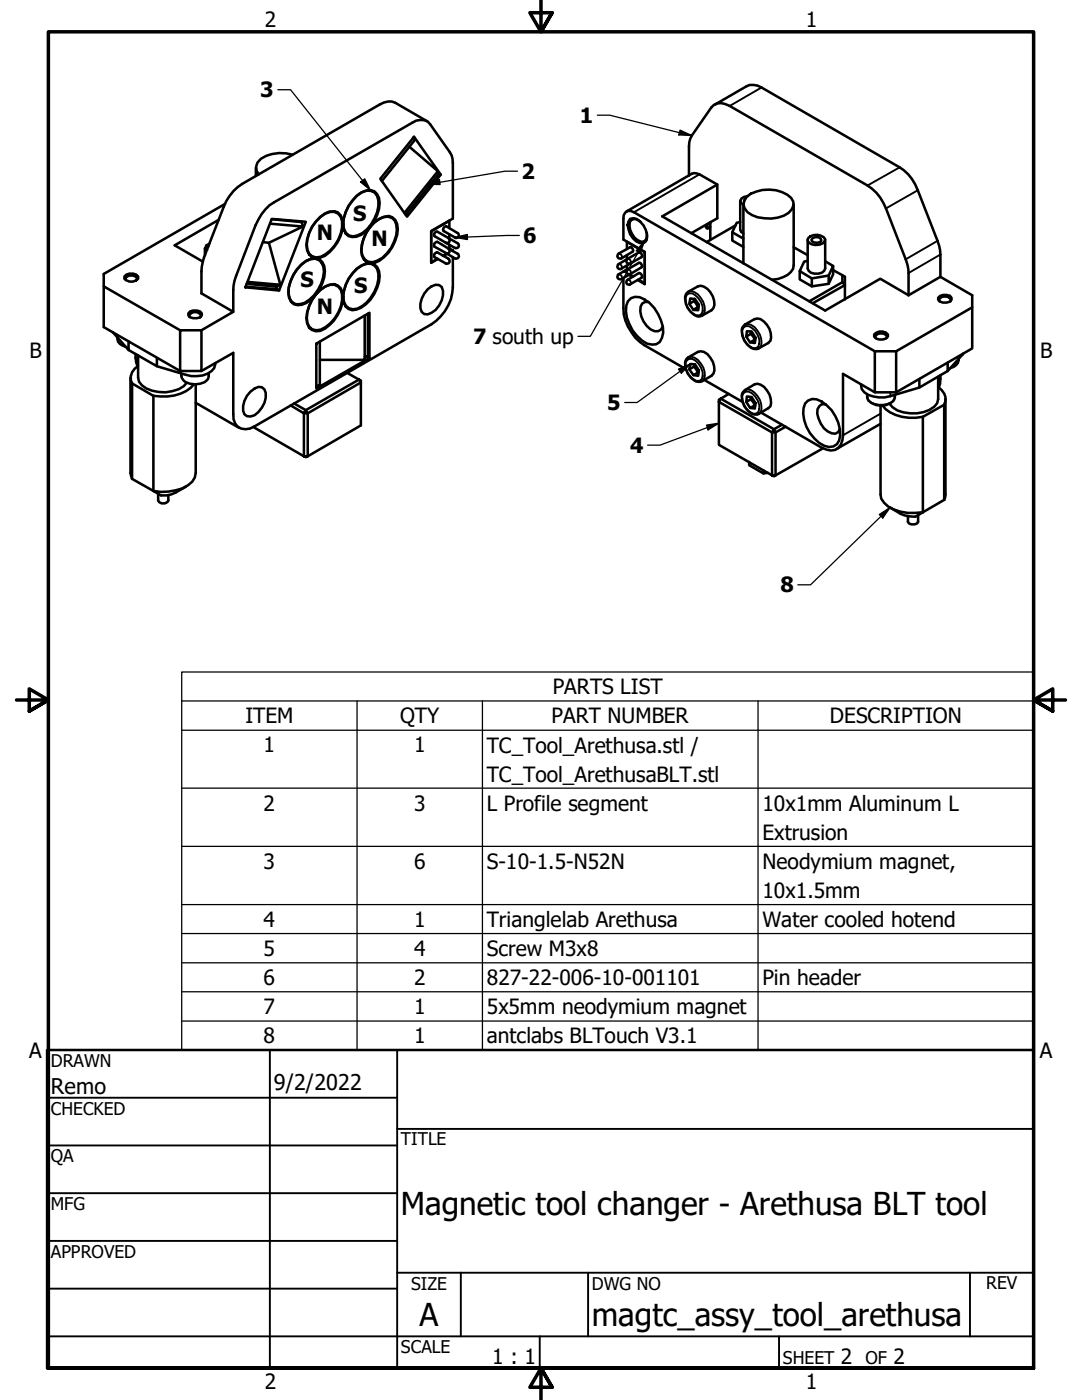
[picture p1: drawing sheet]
<svg xmlns="http://www.w3.org/2000/svg" width="216mm" height="279mm" viewBox="0 0 216 279" stroke-linecap="round" stroke-linejoin="round" font-family="sans-serif">
<!-- layer: Visible (ANSI) -->
<g fill="none" stroke="#000" stroke-width=".51">
<path d="M51.1 33.5v1.6M58.4 30.9a7.7 7.7 0 0 0-6.3 .8 2.06 2.06 0 0 0-.5 3.1M71.3 39a2.67 2.67 0 0 1 3.4-.6 3.8 3.8 0 0 1 .5 4 7.4 7.4 0 0 1-3.9 4.6 1.83 1.83 0 0 1-2.7-1.3 6.6 6.6 0 0 1 1.8-5.8zM74 38l.5 .3M74 38h.1M81.7 29.3l5.7 4.9-6.7 8.3M82.5 27.4l.4 .4-6.7 8.3M82.6 27.3l5.3 7.6-6.7 8.3-5.3-7.5zM85.2 24.2l-6.3-3.7a3.1 3.1 0 0 0-3.1 .3l-27.5 15.9a9 9 0 0 0-3.7 4.6l-3.9 10.1a16.7 16.7 0 0 0-.5 7.1l6.3 3.7-6.3 3.7M87.2 34.4l.4 .3-6.6 8.2M87.6 34.7l.3 .2M137.5 35.1v-5.9l.2-1.5 4.2-6.2a2.29 2.29 0 0 1 2.8-.7l.9 .3 27.5 15.9a9 9 0 0 1 3.7 4.6l4.2 11.1 .3 1.8v4.4"/>
<path d="M142.6 20.9l6.4-3.7a3.2 3.2 0 0 1 3 .3l27.5 15.9a8.6 8.6 0 0 1 3.6 4.6l4.3 11 .2 1.8v4.4M143.1 36.8l-3.5-2-1.1-.3-.5 .2-13 7.5M148.6 39.8l-.1 .3M149 39.3a7.1 7.1 0 0 1 8.9 .2 1.99 1.99 0 0 1-.5 3 7.5 7.5 0 0 1-8.2-.1 1.96 1.96 0 0 1-.2-3.1zM149.2 39.1l-.7 .2-.5 .3-.3 .5 .2 .4 .4 .4M20.7 57.2l15.2 8.7M24.8 55.2a1.84 1.84 0 0 1 2.8 0v.4a1.84 1.84 0 0 1-2.8 0zM25.1 55.9l-.1-.4a1.53 1.53 0 0 1 2.4 0l-.1 .4M25.3 55.1l-.1 .1M27.1 55.1l.1 .1M40.9 49.6v1.4M41.6 49.1l-.4-.1-.3 .6 .4 .2"/>
<path d="M41.8 48.6l-.6 .4M43.6 43.9l-8.7 5.1 5.5 3.2M44.9 40.7l-24.2 14v10.6l15.2 8.7M49 57.2l6.3 .5-.1-.5M49.4 56.3l6.5 .5-.7 .4-6-.6M52.5 48.3l1.2 .2 2.2 8.3M53.9 44.6l6.6 .6-6.8 3.3M54.2 43.7l6.8 .6-5.3 13.7-6.7-.7zM54.2 43.8l6 .5 .3 .9M55.3 57.7l.4 .3M60 53a3.3 3.3 0 0 1 3.6-1.2 3.2 3.2 0 0 1 .9 3.6 8 8 0 0 1-3.7 5.1l-1 .2a1.88 1.88 0 0 1-2.2-2 7.6 7.6 0 0 1 2.4-5.7zM60.3 44.3h-.1"/>
<path d="M61.7 50.8l.5 .3M61.7 50.9h.1M62.5 51.2l.5 .4M62.9 58.7l.1 .1M63.1 51.6l.5 .3M63.1 44.1a4.1 4.1 0 0 1 3.7-1.8 2.49 2.49 0 0 1 1.5 3 7.6 7.6 0 0 1-4.3 5.9 1.9 1.9 0 0 1-2.7-1.4 6.7 6.7 0 0 1 1.8-5.7zM63.1 51.6h.1M63.9 43.3a3.2 3.2 0 0 1 3.5-.9l.5 .5 .4 .9 .2 1a8.2 8.2 0 0 1 3.6-6.4 2.26 2.26 0 0 1 3.5 1.1 6.8 6.8 0 0 1-1.7 5.7 5 5 0 0 1 3.6-2.1 2.26 2.26 0 0 1 1.9 2.6 7.9 7.9 0 0 1-4.6 6.8h-.9a2.26 2.26 0 0 1 1.9 2.6 7.7 7.7 0 0 1-4.7 6.7 1.92 1.92 0 0 1-2.5-1.5l-.1-1a7.9 7.9 0 0 1-4.6 6.7 2.18 2.18 0 0 1-2.7-2.5 8.4 8.4 0 0 1 1.8-4.7 4 4 0 0 1-4.4 1.9 3.2 3.2 0 0 1-.9-3.5 8.5 8.5 0 0 1 3.5-5.2l.9-.4h.9a2.37 2.37 0 0 1-1.8-2.6 8.2 8.2 0 0 1 2.7-5.7zM64 57.8a2.75 2.75 0 0 1 3.5-.6 3.8 3.8 0 0 1 .5 4 7.7 7.7 0 0 1-4 4.6 2.06 2.06 0 0 1-2.8-2.4 7.7 7.7 0 0 1 2.8-5.6zM66.7 42.2l.5 .3M66.7 56.7l.5 .3M66.7 56.7l.1 .1"/>
<path d="M66.7 42.2h.1M68.3 44.6l.2 .2M68.3 59.2l.2 .1M68.5 44.8a2.19 2.19 0 0 0 2.6 2.4l1-.3 .9-.7 .9-1a7.6 7.6 0 0 0-1.7 5.7l.4 .9 .6 .5 .7 .2a4.7 4.7 0 0 0-3.6 2.1 8 8 0 0 0-1.8 4.7 2.21 2.21 0 0 0-1.1-2.3 2.21 2.21 0 0 0-2.6 .2l-1.8 1.6a7.4 7.4 0 0 0 1.7-5.7l-.4-.8-.5-.5-.8-.2a4.6 4.6 0 0 0 3.6-2.2 8 8 0 0 0 1.9-4.6zM69 46.6l.5 .3M69 46.7h.1M71.3 53.6a2.67 2.67 0 0 1 3.4-.6 3.7 3.7 0 0 1 .5 3.9 7.7 7.7 0 0 1-3.9 4.7 1.92 1.92 0 0 1-2.7-1.3 6.8 6.8 0 0 1 1.8-5.8zM72.7 51.9l.5 .2M73.4 52.3l.5 .2M73.8 45.1l.1 .1M74 52.5l.5 .3M74 52.5l.1 .1"/>
<path d="M74.5 44.5a3.4 3.4 0 0 1 3.6-1.1l.6 .5a4.8 4.8 0 0 1-.1 4.4 6.6 6.6 0 0 1-4.2 4 2.05 2.05 0 0 1-2.3-2 7.8 7.8 0 0 1 2.4-5.8zM77.6 43.1l.6 .3M77.7 43.1v.1M85.3 57.7l.8-.5 .8-.4 .7 .1 .5 .4a4.3 4.3 0 0 1-2.8 5.4h-.7a2.34 2.34 0 0 1-.5-3.1l.5-1zM87.4 51.7l-1.4 .8v-6.4l4.4-2.5v-11.1l-.1-.8-.5-1.3-3.9-5.6a2.47 2.47 0 0 0-3.7-.3l-27.5 15.9a9 9 0 0 0-3.7 4.6l-4.2 11-.3 1.8v4.4M89.2 50.6l-.8 .5M89.2 50.7l-.7 .4M89.5 47.5a.54 .54 0 0 1 .2 .7 .54 .54 0 0 1-.8 .2M89.5 51.6a.54 .54 0 0 1 .2 .8 .54 .54 0 0 1-.8 .2M89.5 49.6a.54 .54 0 0 1 .2 .7 .54 .54 0 0 1-.8 .2M89.5 51.6l-2.3-1.2-.5 .3v.6l2.3 1.3M89.6 44.1l-3.6 2.1v6.2l1.3-.8"/>
<path d="M89.7 49.6l.7 .4M89.7 44.1v1.4M89.7 46.8v.8M89.7 48.8v.9M90.4 51.3v6a9.2 9.2 0 0 1-4.3 7.4l-35.3 20.4a2.6 2.6 0 0 1-3 .3 2.6 2.6 0 0 1-1.3-2.8v-12.2l-6.3 3.6M90.4 50v.1M90.4 50h-.1M91.2 46.5l-2.2-1.4-.5 .4-.1 .3 .1 .3 2.2 1.3M91.2 48.5l-4-2.3h-.2l-.3 .3v.6l4 2.4M91.2 50.6l-4-2.3-.5 .3v.6l4 2.4M91.3 46.5a.54 .54 0 0 1 .2 .7 .54 .54 0 0 1-.7 .2M91.3 48.5a.54 .54 0 0 1 .2 .8 .54 .54 0 0 1-.7 .2"/>
<path d="M91.3 50.6a.54 .54 0 0 1 .2 .8 .54 .54 0 0 1-.7 .2M123.5 54.7l4-2.2h.3l.2 .3 .1 .3-.1 .2-4 2.4a.54 .54 0 0 1-.7-.2 .54 .54 0 0 1 .2-.8zM124 51.6a.54 .54 0 0 1-.7-.2 .54 .54 0 0 1 .2-.8l2.2-1.3h.3l.2 .4 .2 .3-.2 .2-2.2 1.4M124 53.6l4-2.3 .1-.2-.1-.4-.5-.3-4 2.3a.54 .54 0 0 0-.2 .8 .54 .54 0 0 0 .7 .1M124.4 55.5v6a9.1 9.1 0 0 0 4.2 7.4l8.2 4.8M125.1 49.7v-1.4l3.6 2v6.2l-1.3-.7M125.1 53.8l-.7 .4M125.1 50.9v.9M125.1 53v.8M125.2 55.8a.54 .54 0 0 0-.2 .8 .54 .54 0 0 0 .8 .2M125.2 51.6a.54 .54 0 0 0-.2 .8 .54 .54 0 0 0 .8 .2M125.2 53.7a.54 .54 0 0 0-.2 .8 .54 .54 0 0 0 .8 .2"/>
<path d="M125.3 55.8l2.2-1.3 .5 .3 .1 .4-.1 .2-2.2 1.3M125.5 54.9l.7 .3M125.6 54.7l.8 .5M125.7 43.7l.6-.1a3.5 3.5 0 0 1 2.8 3.1v.9l-.3 .6a1.71 1.71 0 0 1-2.5-.6l-.6-.9-.5-1.8zM125.9 59.5l.8-.3a5.4 5.4 0 0 1 4.6 3.5 5.2 5.2 0 0 1 .3 5.6 2.75 2.75 0 0 1-3.5-.4 8.2 8.2 0 0 1-3.1-6.9l.3-.9zM126.5 43.6l-.4 .2M127.3 55.9l1.4 .8v-6.4l-4.3-2.5v-4.2a1.3 1.3 0 0 1 .6-1.3 1.3 1.3 0 0 1 1.5 .1l48.1 27.7M127.8 44.3l-.7-.5-.5-.1-.6 .2a2.41 2.41 0 0 0 .1 2.8 2.39 2.39 0 0 0 2.4 1.5l.4-.4 .2-.6-.1-.8M129 47.9l-.4 .2M137 58.5l2.3-1.3a2.25 2.25 0 0 1 2.4 1.1 3.3 3.3 0 0 1 .7 3.2l-.4 .4-1.9 1.1a1.29 1.29 0 0 1-1.5-.1 3.7 3.7 0 0 1-1.8-4.1zM137.7 59.6l1 .1 .7 1.1-.1 1.1-.9-.1-.9-1.2zM137.9 46.5l5.2-2.9v-6.8l-11 6.4 32.6 18.8 10.9-6.4 5.7 3.3"/>
<path d="M138.6 59.6l-.1 .5-1 .5M140.8 45.1l.4 .2v.3h-.2l-.2-.3zM141.7 44.3v3.6M141.7 45.3l-.5 .3M141.7 44.5l-.8 .5M146.1 46.4v1.6l2.2 1.3M146.8 45l-5.8 3.3M147.7 40.1v5.7l.2 .5 .4 .3M147.7 44.3l-.7 .1-.9 2 2.2 1.2M148.3 40.8v11.8M158.4 40.8v12.2a2.88 2.88 0 0 1-2.1 2.3l-1.1 .4-1.1 .1M158.4 49.3l2.8 1.6"/>
<path d="M159.6 54.1v1.7l2.4 1.4M161.2 47.9v5.7a1.68 1.68 0 0 0 2.1 1l.7-.2 .5-.4 .2-.4v-5.7M161.2 52.1l-.7 .1-.9 1.9 2.4 1.5 3.4-.6 .8-1.9-1.5-1M161.2 47.6a2.23 2.23 0 0 1 3.5 .2 1.58 1.58 0 0 1-2 1.1l-.7-.1-.6-.3-.2-.5zM162 55.6v1.6l3.4-.6M162.2 47.5l.6-.2 .6 .1 .4 .2 .1 .4a1.36 1.36 0 0 1-1.9 .1l-.1-.3zM166.2 53.1v1.6l-.8 1.9v-1.6M166.2 53.9l2.4 1.3v4.6M168.1 54.9v1.4l.5 .6-6.4 3.6M168.1 56.3l-6.6 3.8M181.3 58.9l6.3-3.7 6.4 3.7v10.6l-15.2 8.8M187.2 59.4a1.76 1.76 0 0 1 2.7 0v.4a1.76 1.76 0 0 1-2.7 0z"/>
<path d="M187.7 59.4h-.1M189.4 59.4h.1M22.5 66.3l3.2 3.5v-1.7M23.4 67.4a1.45 1.45 0 0 0 1 1.6l.7 .2M25.7 69.8l5.6 3.3v-1.7M26 75.4v19l.4 1.2M26.4 76.5v19.1M26.4 76.5l4.2 2.5M27.1 70.7l.1 1.6 .2 .8M27.6 73a2.68 2.68 0 0 0-1.2 3.5M27.6 70.9v4.5a3.3 3.3 0 0 0 2.8 2.6 7.4 7.4 0 0 0 6.2-.9l.7-.7M35.9 65.9h4.3v8.1h-4.3z"/>
<path d="M37.8 63.2v-.3a1.38 1.38 0 0 1 2.3 0v.3M37.9 62.2a1.9 1.9 0 0 1 2.4 .3v.4a1.76 1.76 0 0 1-2.7 0v-.4zM38.1 62.5l-.2 .1M38.7 76.7a7.7 7.7 0 0 1-6.7 2.4l-1.4-.1M39.1 76.7v17.7a3.6 3.6 0 0 1-2.7 3.1 11 11 0 0 1-5.8 .5v-19M39.8 62.5l.1 .1M41.7 74.5a1.75 1.75 0 0 1-1.8 2.1 3.5 3.5 0 0 1-3.5-.9l-.1-.3-.1-.9M42.9 72.5a2.03 2.03 0 0 1-1.4 2 6.4 6.4 0 0 1-4.4 .3l-5.8-1.7M50 78.2l.8-.7 .8-.3 .7 .1a2.4 2.4 0 0 1 .5 3.1 4.2 4.2 0 0 1-2.8 2.7h-.7l-.5-.4a4 4 0 0 1 1.2-4.5zM58 60.2l.6 .3M58.1 60.3h.1M61.7 65.4l.5 .3"/>
<path d="M61.7 65.4l.1 .1M63.1 68.6l10.6-6.2v9l-10.6 6.1zM63.8 68.2v8.8h-.7M69 61.2l.5 .3M69 61.2h.1M69.3 74.4l2.3 1.4 .4 .5v-.4l-.4-.1-10.6 6.1-2.3-1.4M72.8 63v8.8h-9M73.4 62.6v8.6h-.6M73.4 71.2l.3 .2M129.4 60.3h-.7l-.6 .3a3.7 3.7 0 0 0 .9 4.4 1.98 1.98 0 0 0 2.9 .8l.3-.6M137 71.6l2.3-1.4a2.04 2.04 0 0 1 2.4 1.2 3.3 3.3 0 0 1 .7 3.1l-.4 .5-1.9 1.1a1.86 1.86 0 0 1-2.2-.7 3.1 3.1 0 0 1-.9-3.8zM137.7 72.6l1 .1 .7 1.2-.1 1.1-.9-.1-.9-1.2z"/>
<path d="M138.5 60.1l.8 1.2M138.5 73.2l.8 1.2M138.6 72.7l-.1 .5-1 .5M139.4 61.3l-1 .5M139.4 74.4l-1 .5M140.5 75.8l7.6 4.4M143.4 79.8l.4-.2-.4 .6zM143.8 79.6l10.6 6.1M145.4 78.6l-1.6 1M148.7 64.8l1.9-1.1a2.04 2.04 0 0 1 2.4 1.1 3.6 3.6 0 0 1 .7 3.2 4.5 4.5 0 0 1-3 1.7 3.6 3.6 0 0 1-2.6-4.4zM148.7 77.9l1.9-1.2a2.19 2.19 0 0 1 2.4 1.2 3.6 3.6 0 0 1 .7 3.2l-2.3 1.5a1.86 1.86 0 0 1-2.2-.7 2.92 2.92 0 0 1-.8-3.8zM149 66.1l1 .1 .7 1.2-.1 1.1-.9-.2-.8-1.1z"/>
<path d="M149 79.1l1 .1 .7 1.3-.1 1-.9-.1-.8-1.2zM149.8 66.6l.8 1.2M149.8 79.7l.8 1.2M149.9 66.2l-.1 .4-.9 .6M149.9 79.2l-.1 .5-.9 .5M150.7 67.8l-1 .5M173 78.7a1.59 1.59 0 0 0 .9 1.8 3.3 3.3 0 0 0 4.6-.9l.1-.8M174.4 66.7a1.84 1.84 0 0 1 2.8 0v.5a1.84 1.84 0 0 1-2.8 0zM174.6 70.1h4.2v8.2h-4.2zM174.6 78.3l-6.4-3.7v12.3a2.67 2.67 0 0 1-2.4 3l-1.8-.6-12.1-6.9M174.7 67.4l-.1-.3a1.56 1.56 0 0 1 2.4 0l-.1 .3M174.9 66.7l-.1 .1"/>
<path d="M176.7 66.7l.1 .1M183.5 75.6v1.7l-5.8 1.8a6.1 6.1 0 0 1-5.2-.8l-.5-.6-.2-1M187.2 77.2a2.8 2.8 0 0 1 1.2 3.6M187.2 75.2v4.4a3.3 3.3 0 0 1-2.9 2.6 7.6 7.6 0 0 1-6.2-.9l-.6-.7M187.5 60.1l-.1-.3a1.43 1.43 0 0 1 2.3 0v.3M187.6 74.9v1.7l-.3 .7M188.7 79.6v19.1l-.3 1.1M189.1 72.4v1.6l-5.6 3.3M191.3 71.6a1.74 1.74 0 0 1-1.7 1.9M192.2 70.5l-3.1 3.5M194 61.3l-15.2 8.8M26.4 95.6l5.7 3.3a6.9 6.9 0 0 0 5-1.8"/>
<path d="M31.6 98.6v1.3a1.15 1.15 0 0 0 2 0v-1.1M39.1 80.4l8.7 5M50.5 85.2l10.1 5.9M58 80.9l2.6 1.6h.8l-.4-.6-.4 .6v8.6M60.6 91.1h.8l-.4 .1zM61.4 82.5l10.6-6.2v8.6l-10.6 6.2zM143.4 80.2l10.7 6.1v8.6l-10.7-6.1zM149.5 92.2v.6l2.8 1.7M150.7 80.9l-1 .5M152.3 93.9v.6l.9-.1M154.1 94.9h.6l-.3 .2zM154.4 85.7l.3 .6h-.6z"/>
<path d="M156 84.8l-1.6 .9M156.8 85.2l-2.1 1.1v8.6l9.5-5.4M160.7 80.5a2.26 2.26 0 0 1 3.3-.4 7.6 7.6 0 0 1 3.4 7.8 2.06 2.06 0 0 1-2.9 1.1 7.7 7.7 0 0 1-4.2-7.5zM164.8 80.7l-.8-.1a2.01 2.01 0 0 0-.7 2.9 3.9 3.9 0 0 0 3.4 3.1l.6-.4 .3-.6M175.7 80.9v17.8a3.7 3.7 0 0 0 2.6 3 10.4 10.4 0 0 0 5.8 .5M175.7 84.6l-8.8 5M176.1 80.9a7.5 7.5 0 0 0 6.7 2.5l1.3-.2M184.1 83.2v19M188.4 99.8l-4.3 2.4M188.4 80.8l-4.3 2.4M188.4 80.8v19M177.6 101.3a7.3 7.3 0 0 0 5 1.8l1.5-.9"/>
<path d="M183.2 102.8v1.3a1.21 1.21 0 0 1-2 0v-1"/>
</g>
<!-- layer: Visible Narrow (ANSI) -->
<g fill="none" stroke="#000" stroke-width=".38">
<path d="M152 17.5l-6.4 3.6M139.6 34.8l-13.1 7.6M179.5 33.4l-6.4 3.6M183.1 38l-6.3 3.6M25.2 55.2l-.4 .4M27.2 55.2l.4 .4M123.4 54.7l.6 .4 .1 .3-.1 .3M123.4 52.7h.4l.2 .3 .1 .4-.1 .2M123.4 50.6l.6 .3 .1 .4-.1 .3M125.3 55.8h.2l.3 .3 .1 .4-.1 .2M125.3 51.6l.5 .3 .1 .4-.1 .3M125.3 53.7l.5 .3 .1 .4-.1 .3"/>
<path d="M137 58.9l.5-.4a2.68 2.68 0 0 1 2.4 1.8 1.82 1.82 0 0 1-.3 2.6 2.82 2.82 0 0 1-2.8-2.6v-.9zM137.4 58.2a2.19 2.19 0 0 1 2.4 1.2 3.3 3.3 0 0 1 .7 3.2l-.4 .4M187.1 48.1l-6.4 3.7M187.6 50.8l-6.3 3.7M37.9 62.6l-.3 .3M39.9 62.6l.4 .3M137 71.9l.5-.3a2.44 2.44 0 0 1 2.4 1.8l.3 .9v.8l-.2 .6-.4 .3a2.82 2.82 0 0 1-2.8-2.7v-.8zM137.4 71.3a2.19 2.19 0 0 1 2.4 1.2 3.2 3.2 0 0 1 .7 3.1l-.4 .5M148.3 65.4l.5-.3a2.68 2.68 0 0 1 2.4 1.8 1.82 1.82 0 0 1-.3 2.6 2.53 2.53 0 0 1-2.4-1.8l-.4-.9v-.8zM148.3 78.5l.5-.3a2.44 2.44 0 0 1 2.4 1.7l.3 .9v.8l-.2 .6-.4 .3a2.49 2.49 0 0 1-2.4-1.8l-.4-.8v-.8zM148.7 64.8a2.19 2.19 0 0 1 2.4 1.2 3.6 3.6 0 0 1 .7 3.2l-.4 .3M148.7 77.9a2.04 2.04 0 0 1 2.4 1.1 3.6 3.6 0 0 1 .7 3.2l-.4 .4"/>
<path d="M173 79.2l.2 .6a3.6 3.6 0 0 0 4 .8l.7-.3 .5-.5 .2-.6M177.7 78.3v.8M187.6 75.6l-.4 .3M191.3 71.9l-.2 .6-.5 .5-.8 .3M192.1 70.6v.1M175.7 82.5l-7.5 4.4"/>
</g>
<!-- layer: Visible (ANSI) -->
<circle cx="124.4" cy="54.2" r=".25" fill="#000"/>
<!-- layer: Symbol (ANSI) -->
<g fill="none" stroke="#000" stroke-width=".25">
<path d="M55.4 17.9h2.6l15.9 20.1M71.9 36.3l.9-.6 1.1 2.3zM85.3 36.8l2.4-.9 .1 .9zM103.3 34.2h-2.5l-15.5 2.6M119.2 23h2.5l16.3 4.1M135.7 26l2.3 1.1-2.6-.2zM90.7 47.4l2.5-.6 .1 1zM103.6 47l-12.9 .4M128.6 48.1l-.8 2.4-.9-.5zM128.6 48.1l-10.8 19h-2.5M135.4 73.7l2.3-1.1-1.7 1.9zM137.7 72.6l-10.6 7.7h-2.4"/>
<path d="M141 84.8l2.4-.3-2.1 1.3zM143.4 84.5l-11.7 4.3h-2.5M175.5 102.7l2.1-1.4-1.5 2.1zM177.6 101.3l-15.9 15.4h-2.5M36.3 139.9v-5.8h169.9v5.8M36.3 139.9h169.9v5.8M36.3 139.9v69.6h169.9v-63.8M71.2 139.9v69.6M96.3 139.9v69.6M151.3 139.9v69.6M36.3 145.7h169.9M36.3 157.3h169.9"/>
<path d="M36.3 168.9h169.9M36.3 180.5h169.9M36.3 186.3h169.9M36.3 192.2h169.9M36.3 197.9h169.9M36.3 203.8h169.9"/>
</g>
<!-- layer: Border (ANSI) -->
<path d="M107.9 0v6.4l-2.2-3.9h4.5l-2.3 3.9 2.3-3.9M3.3 139.7h6.4l-3.9-2.2v4.4l3.9-2.2-3.9 2.2M212.6 139.7h-6.4l3.9-2.2v4.4l-3.9-2.2 3.9 2.2M9.7 273v-266.6h196.5v266.6h-196.5h196.5M110.2 276.9l-2.3-3.9 2.3 3.9h-4.5l2.2-3.9v6.4" fill="none" stroke="#000" stroke-width=".7"/>
<!-- layer: Title (ANSI) -->
<g fill="none" stroke="#000" stroke-width=".38">
<path d="M9.4 219.1h69.8M53.8 209.5v63.5M79.2 209.5v63.5M9.4 228.6h69.8M9.4 238.1h69.8M79.2 225.3h127M9.4 247.6h69.8M9.4 257.2h69.8M79.2 254h127M91.9 254v12.7M117.3 254v12.7M193.5 254v12.7"/>
<path d="M9.4 266.7h196.8M107.7 266.7v6.3M155.4 266.7v6.3"/>
</g>
<path d="M9.4 209.5h196.8v63.5h-196.8z" fill="none" stroke="#000" stroke-width=".51"/>
<!-- layer: Symbol (ANSI) -->
<g fill="#000">
<path d="M71.9 36.3l.9-.6 1.1 2.3z" fill-rule="evenodd"/>
<path d="M85.3 36.8l2.4-.9 .1 .9z" fill-rule="evenodd"/>
<path d="M135.7 26l2.3 1.1-2.6-.2z" fill-rule="evenodd"/>
<path d="M90.7 47.4l2.5-.6 .1 1z" fill-rule="evenodd"/>
<path d="M128.6 48.1l-.8 2.4-.9-.5z" fill-rule="evenodd"/>
<path d="M135.4 73.7l2.3-1.1-1.7 1.9z" fill-rule="evenodd"/>
<path d="M141 84.8l2.4-.3-2.1 1.3z" fill-rule="evenodd"/>
<path d="M175.5 102.7l2.1-1.4-1.5 2.1z" fill-rule="evenodd"/>
</g>
<g font-size="6.3">
<text x="80" y="242.4">Magnetic tool changer - Arethusa BLT tool</text>
<text x="83.7" y="264.5">A</text>
<text x="118.1" y="264.7">magtc_assy_tool_arethusa</text>
</g>
<g font-size="4.3">
<text x="10.2" y="218.2">Remo</text>
<text x="54.6" y="217.6">9/2/2022</text>
</g>
<g font-size="4.2">
<text x="52.8" y="5.3">2</text>
<text x="160.8" y="5.3">1</text>
<text x="51.9" y="19.4">3</text>
<text x="115.7" y="24.6">1</text>
<text x="104.1" y="35.7">2</text>
<text x="63.2" y="47.9">N</text>
<text x="70.5" y="44.1">S</text>
<text x="74.1" y="49">N</text>
<text x="104.4" y="48.5">6</text>
<text x="59.9" y="57.3">S</text>
<text x="70.7" y="58.4">S</text>
<text x="63.2" y="62.6">N</text>
<text x="5.9" y="71.4">B</text>
<text x="94.4" y="68.6">7 south up</text>
<text x="207.6" y="71.4">B</text>
<text x="121.2" y="81.8">5</text>
<text x="125.7" y="90.4">4</text>
<text x="155.8" y="118.2">8</text>
<text x="110.3" y="138.6">PARTS LIST</text>
<text x="49" y="144.3">ITEM</text>
<text x="79.8" y="144.3">QTY</text>
<text x="110" y="144.3">PART NUMBER</text>
<text x="165.6" y="144.3">DESCRIPTION</text>
<text x="52.6" y="150.1">1</text>
<text x="82.6" y="150.1">1</text>
<text x="97.2" y="150.2">TC_Tool_Arethusa.stl /</text>
<text x="52.6" y="161.8">2</text>
<text x="82.6" y="161.8">3</text>
<text x="97.2" y="156">TC_Tool_ArethusaBLT.stl</text>
<text x="97.2" y="161.8">L Profile segment</text>
<text x="152.1" y="161.8">10x1mm Aluminum L</text>
<text x="152.1" y="167.6">Extrusion</text>
<text x="52.6" y="173.4">3</text>
<text x="82.6" y="173.4">6</text>
<text x="97.2" y="173.4">S-10-1.5-N52N</text>
<text x="152.1" y="173.4">Neodymium magnet,</text>
<text x="152.1" y="179.2">10x1.5mm</text>
<text x="52.6" y="185">4</text>
<text x="82.6" y="185">1</text>
<text x="97.2" y="185">Trianglelab Arethusa</text>
<text x="152.1" y="185">Water cooled hotend</text>
<text x="52.6" y="190.8">5</text>
<text x="82.6" y="190.8">4</text>
<text x="97.2" y="190.8">Screw M3x8</text>
<text x="52.6" y="196.6">6</text>
<text x="82.6" y="196.6">2</text>
<text x="97.2" y="196.6">827-22-006-10-001101</text>
<text x="152.1" y="196.7">Pin header</text>
<text x="52.6" y="202.4">7</text>
<text x="82.6" y="202.4">1</text>
<text x="97.2" y="202.4">5x5mm neodymium magnet</text>
<text x="52.6" y="208.2">8</text>
<text x="82.6" y="208.2">1</text>
<text x="97.2" y="208.2">antclabs BLTouch V3.1</text>
<text x="5.8" y="211.1">A</text>
<text x="207.5" y="211.1">A</text>
<text x="98.2" y="272.3">1 : 1</text>
<text x="167.8" y="272.2">2</text>
<text x="178.3" y="272.2">2</text>
<text x="52.8" y="277.1">2</text>
<text x="160.8" y="277.1">1</text>
</g>
<g font-size="3.5">
<text x="10.2" y="212.9">DRAWN</text>
<text x="10.2" y="222.4">CHECKED</text>
<text x="10.2" y="232">QA</text>
<text x="80" y="228.6">TITLE</text>
<text x="10.2" y="241.5">MFG</text>
<text x="10.2" y="251">APPROVED</text>
<text x="82" y="257.4">SIZE</text>
<text x="118.1" y="257.4">DWG NO</text>
<text x="196.8" y="257.3">REV</text>
<text x="80" y="270.1">SCALE</text>
<text x="156.2" y="272.2">SHEET</text>
<text x="172.7" y="272.2">OF</text>
</g>
</svg>
